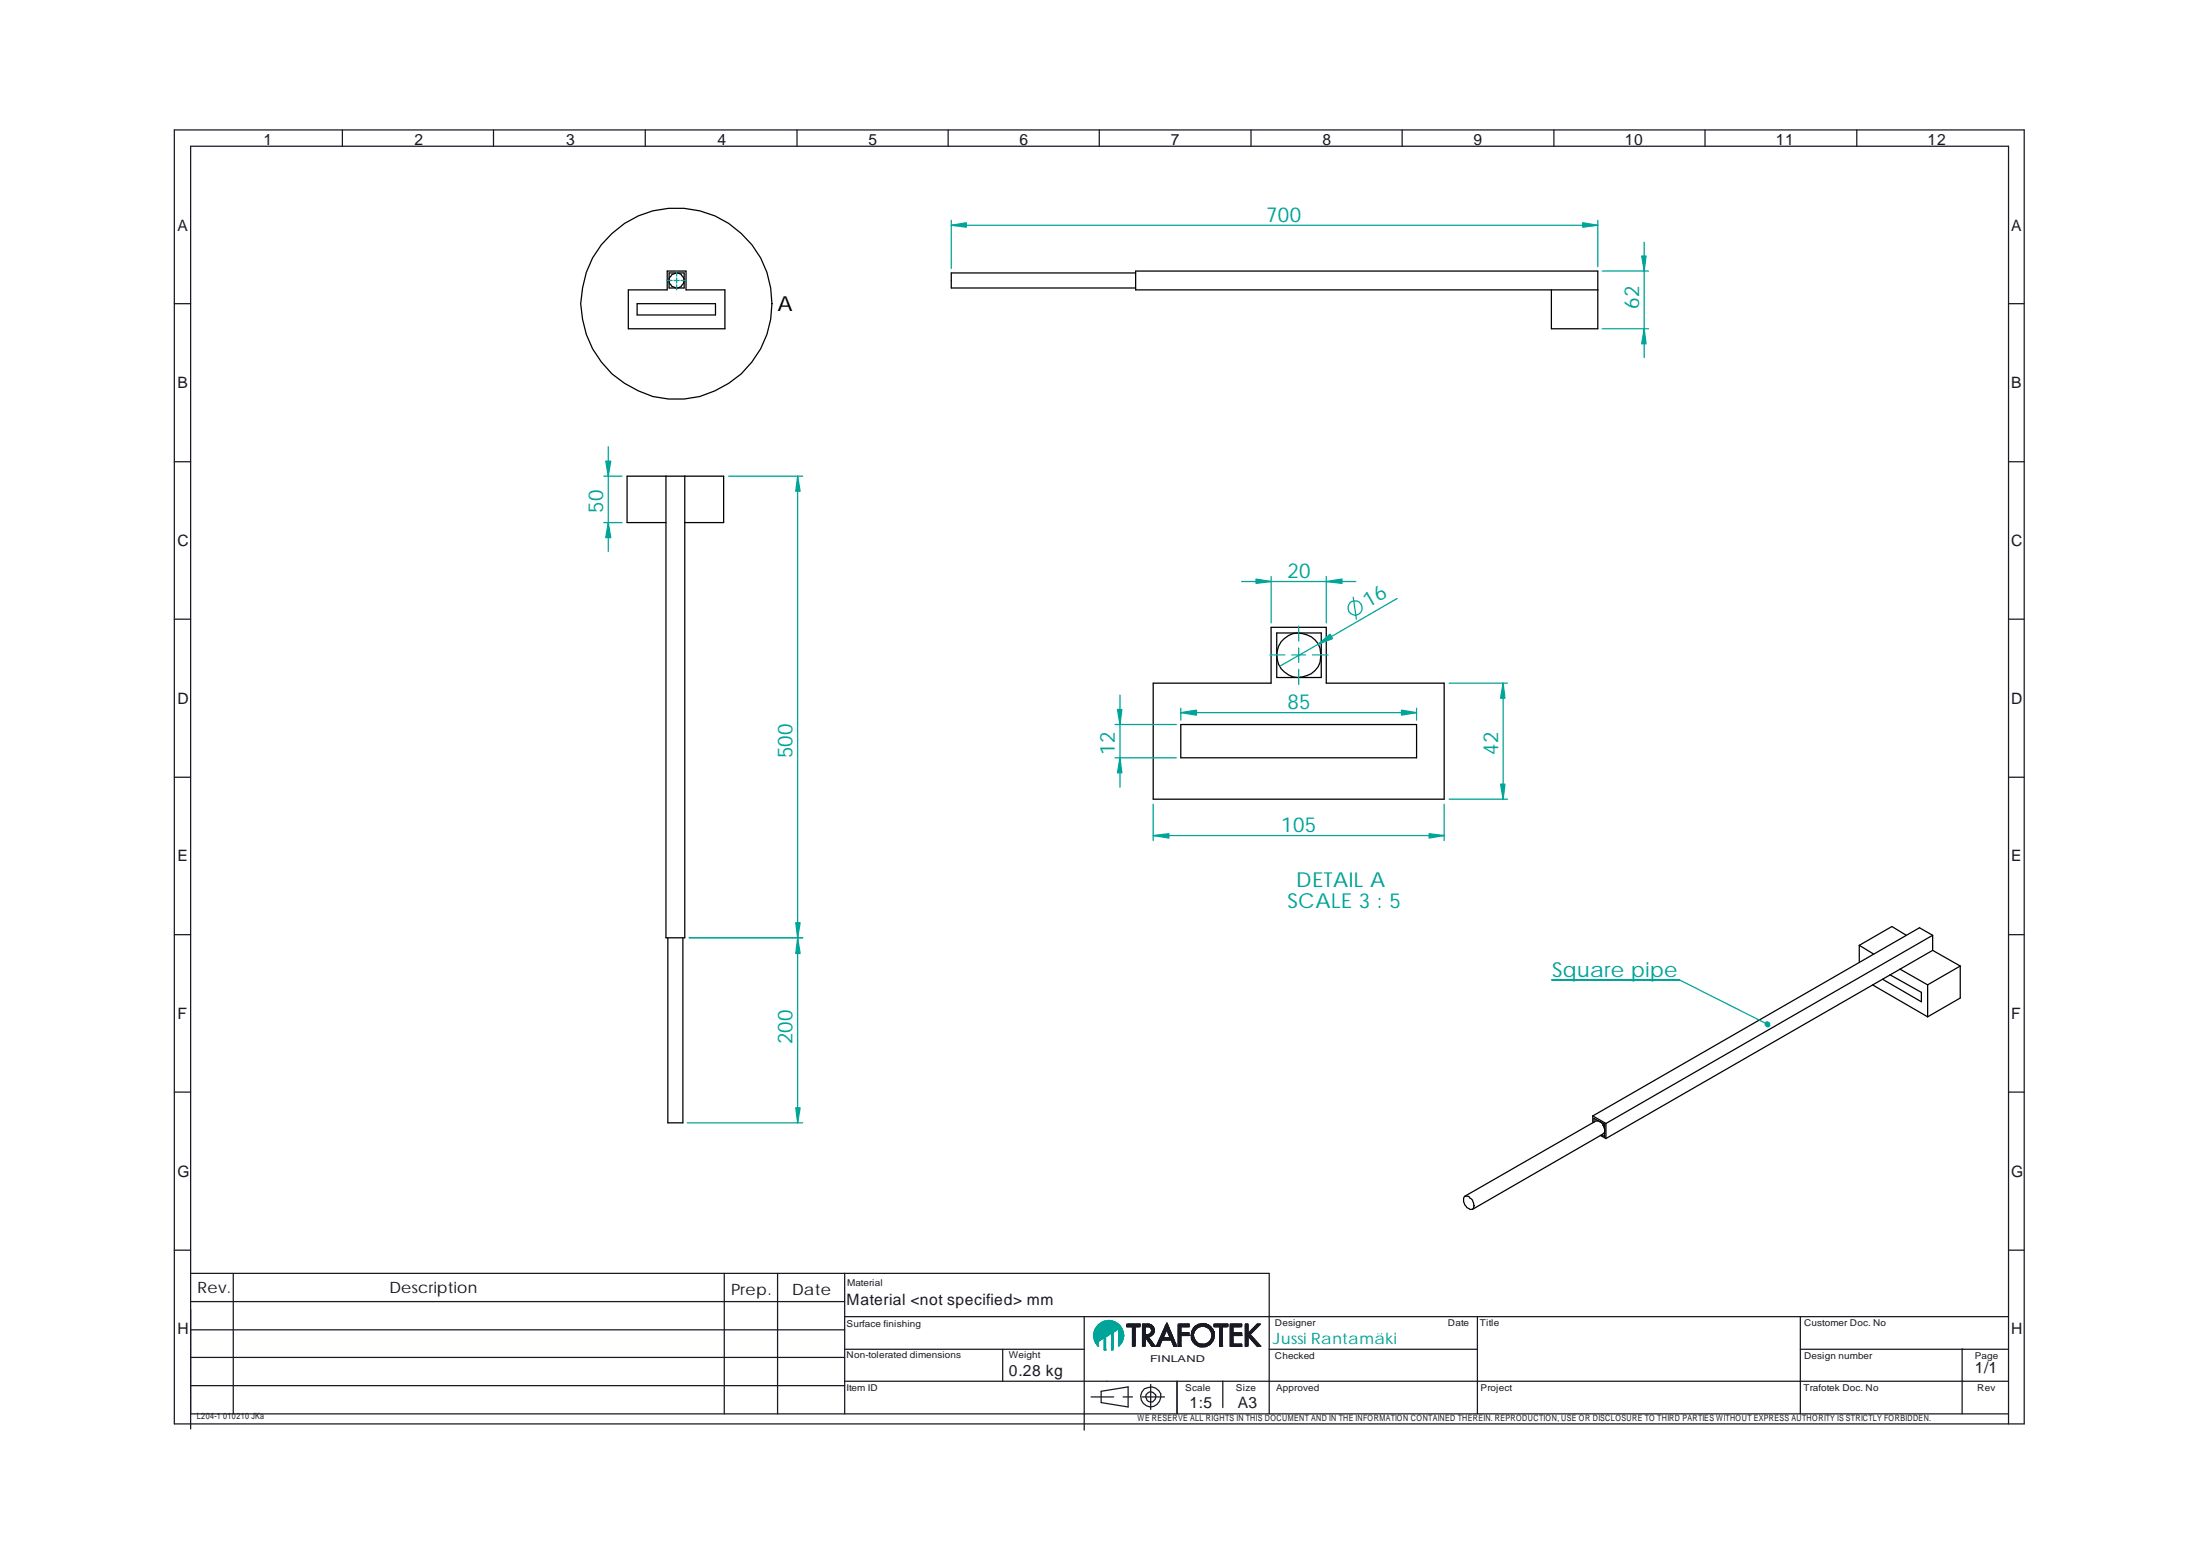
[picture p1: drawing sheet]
<svg xmlns="http://www.w3.org/2000/svg" width="297mm" height="210mm" viewBox="0 0 297 210" stroke-linecap="round" stroke-linejoin="round" font-family="sans-serif">
<g fill="none" stroke="#191924" stroke-width=".17">
<path d="M23.5 17.5h249.8v174.7h-249.8zM46.2 17.5v2.2M66.6 17.5v2.2M87.1 17.5v2.2M107.6 17.5v2.2M128 17.5v2.2M148.4 17.5v2.2M168.9 17.5v2.2M189.3 17.5v2.2M209.8 17.5v2.2M230.2 17.5v2.2M250.7 17.5v2.2"/>
<path d="M23.5 41h2.2M271.2 41h2.1M23.5 62.3h2.2M271.2 62.3h2.1M23.5 83.6h2.2M271.2 83.6h2.1M23.5 104.9h2.2M271.2 104.9h2.1M23.5 126.2h2.2M271.2 126.2h2.1M23.5 147.4h2.2M271.2 147.4h2.1"/>
<path d="M23.5 168.8h2.2M25.7 171.9h145.7v19M25.7 175.7h88.3M25.7 179.5h88.3M31.5 171.9v19M97.8 171.9v19M105 171.9v19M114 171.9v19M114 177.7h157.2M146.4 177.7v15.4M152.1 179.1h.8M152.1 179.1l.4-.4-.3 .4 .4-.4-.3 .4 .4-.4-.3 .4 .3-.4-.2 .4 .3-.4-.2 .4 .3-.4-.2 .4 .4-.4-.3 .4 .4-.4-.3 .4"/>
<path d="M152.3 178.7l-.2 .2M152.4 178.7l-.3 .3M152.9 179.1v2.6M153.2 179.2l-.3 .3M153.2 179.3l-.3 .3M153.2 179.3l-.3 .4M153.2 179.4l-.3 .4M153.2 179.5l-.3 .3M153.2 179.6l-.3 .3M153.2 179.7l-.3 .3M153.2 179.8l-.3 .3M153.2 179.8l-.3 .4"/>
<path d="M153.2 179.9l-.3 .4M153.3 178.7l-.4 .5 .3-.5-.3 .4M153.4 178.7l-.5 .6M153.9 178.7v.4h-.7v2.6h-.3M153.9 178.7h-1.8v.4M153.9 178.7l-.4 .4 .3-.4-.4 .4 .3-.4-.4 .4 .3-.4-.7 .7 .6-.7-.6 .6M153.9 178.7l-.2 .4 .2-.3-.1 .3 .1-.2-.1 .2M154.3 178.7v.2l.1-.2-.1 .3 .2-.3-.2 .4 .3-.4M154.6 179.3l-.3 .3M154.6 179.3l-.3 .4M154.6 179.4l-.3 .4M154.6 179.5l-.3 .3"/>
<path d="M154.6 179.6l-.3 .3M154.6 179.7l-.3 .3M154.6 179.8l-.3 .3M154.6 179.8l-.3 .4M154.6 179.9l-.3 .4M154.7 178.7l-.4 .5M154.8 178.7l-.5 .6M154.9 178.7l-.6 .6M155 179.1a.54 .54 0 0 1 .5 .4 .54 .54 0 0 1-.3 .6l-.2 .1M155 178.7a.85 .85 0 0 1 .9 .9 .85 .85 0 0 1-.9 .8M155 179.1h-.4v1.1M155 178.7h-.7v3"/>
<path d="M155 178.7l-.7 .8M155 178.7l-.2 .4 .4-.4-.3 .4M155.3 178.8l-.3 .3M155.4 178.8l-.3 .3M155.4 178.8l-.2 .3 .2-.2M155.5 178.9l-.2 .3M155.5 179l-.1 .2M155.5 179.5l.3-.2-.3 .4M155.6 179l-.2 .3M155.6 179.1l-.2 .2M155.7 179.1l-.3 .3M155.8 179.4l-.4 .4"/>
<path d="M155.8 179.9l-.4 .4M155.9 179.4l-.5 .4M155.9 179.5l-1.1 1.1 .2-.2M155.9 179.6l-1.1 1.1M155.9 179.7l-.8 .7M157 179.8l.7-.7-.7 .7M157.1 179.5l.5-.5-.5 .6M157.3 179.1l.3-.3-.4 .5M157.3 179.9l-.7 .7M157.3 179.8l-.6 .7M157.4 179.7l-.6 .6M157.4 179.8l-.7 .6"/>
<path d="M157.5 179.5l-.6 .6M157.5 179.6l-.7 .6M157.6 179.4l.4 1.2M157.6 179.4l-.5 1.2M157.6 178.7l-.1 .1M157.6 178.7l-.3 .3M157.6 178.9l-.5 .5M157.7 179.2l-.8 .8M157.7 179l-.6 .7M157.8 179.2l-.2 .2M157.8 179.3l-.2 .2M157.8 179.3l-.2 .3"/>
<path d="M157.8 179.4l-.2 .2M157.9 179.4l-.3 .3M157.9 179.5l-.3 .3M157.9 179.6l-.2 .2 .3-.2M158 179.7l-.3 .3M158.1 179.8l-.3 .3M159.1 178.8l.2-.1-.2 .2 .2-.2-.2 .3 .3-.3-.3 .4 .4-.4-.4 .5 .5-.5-.5 .6M159.4 179.9h1.1M159.4 179.2l-.3 .3M159.4 179.3l-.3 .4M159.4 179.4l-.3 .4M159.4 179.6l-.3 .3"/>
<path d="M159.4 179.7l-.3 .3M159.4 179.8l-.3 .4M159.4 179.9l-.3 .4M159.4 179.3l-.3 .3M159.4 179.5l-.3 .3M159.4 179.8l-.3 .3M159.5 179.9l-.4 .5 .5-.5-.5 .5 .6-.5-.6 .6 .7-.6-.3 .4 .4-.4-.3 .4 .3-.4-.2 .4 .3-.4-.2 .4 .3-.4-.2 .4 .3-.4-.3 .4 .5-.4-.3 .4 .3-.4-.2 .4 .3-.4M159.7 178.7l-.6 .6M159.8 178.7l-.7 .7M159.9 178.7l-.4 .4M159.9 178.7l-.3 .4M160.5 178.7h-1.4v3"/>
<path d="M160.5 178.7v.4M160.5 179.9v.4M160.5 178.7l-.3 .4 .2-.4-.3 .4 .3-.4-.5 .4 .3-.4-.3 .4 .2-.4-.3 .4 .2-.4-.3 .4M160.5 178.8l-.1 .3 .1-.2-.1 .2M160.5 178.7l-.2 .4M160.5 179.9l-.2 .4 .2-.3-.1 .3 .1-.2M160.6 179.1h-1.2v.8M161.2 179.8l-.3 .4M161.2 179.8l-.4 .5 .4-.4-.3 .5 .2-.4M161.3 179.6l-.4 .5 .4-.4M161.5 179l-.4 .3M161.5 178.9l-.5 .5"/>
<path d="M161.7 178.8l-.7 .8M161.8 178.7l-.8 1M161.9 178.7l-1 1.1M162 178.7l-1.1 1.1 1.2-1.1-1.2 1.2M162 179.1l.4-.4-.3 .4M162.2 178.7l-1.3 1.3M162.3 178.7l-.5 .5M162.5 178.7l-.4 .3M162.6 178.7l-.4 .3M162.6 178.7l-.2 .3 .3-.3-.2 .3M162.8 178.7l-.2 .3M162.9 178.7l-.3 .3"/>
<path d="M163.1 178.8l-.4 .3M163.2 178.8l-.3 .3 .3-.2M163.2 179.3l.2-.2-.2 .2M163.2 178.9l-.2 .3M163.2 179l-.1 .2 .2-.2M163.2 179.3l.3-.1-.2 .2M163.3 179l-.2 .3M163.3 179l-.1 .3M163.4 179l-.2 .3M163.5 179.1l-.3 .2M163.5 179.8l.2-.3-.1 .3M163.6 179.2l-.3 .2"/>
<path d="M163.7 179.3l-.3 .2 .2-.2-.3 .1M163.7 179.3l-.3 .3M163.7 179.3l-.2 .3M163.7 179.4l-.2 .3M163.8 179.6l-.2 .2M163.8 179.7l-.2 .2M163.8 179.8l-.2 .2 .3-.2M163.9 179.8l-.2 .2M163.9 179.8l-.2 .3M164.7 179.1v2.6M164.9 178.7l-.3 .4 .2-.4-.3 .4 .3-.4-.4 .4 .3-.4-.4 .4 .3-.4-.3 .4 .2-.4-.3 .4 .2-.4-.3 .4 .2-.4-.3 .4 .3-.4-.4 .3 .3-.3-.3 .2 .2-.2-.2 .1M165 178.7l-.3 .4"/>
<path d="M165 179.2l-.3 .3M165 179.3l-.3 .3M165 179.3l-.3 .4M165 179.4l-.3 .4M165 179.5l-.3 .3M165 179.6l-.3 .3M165 179.7l-.3 .3 .3-.2-.3 .3 .3-.3-.3 .4 .3-.3-.3 .5M165.1 178.7l-.4 .5M165.2 178.7l-.5 .6M165.3 178.7l-.6 .6M165.8 178.7h-1.9v.4h.8M165.8 178.7v.4h-.8v2.6"/>
<path d="M165.8 178.7l-.4 .4 .3-.4-.3 .4 .2-.4-.4 .4 .2-.4-.3 .4 .3-.4-.7 .7M165.8 178.8l-.3 .3M165.8 178.9l-.2 .2M166.2 178.7l-.1 .2 .2-.2M166.4 178.7l-.3 .3M166.5 179.9h1.1M166.5 178.7l-.4 .4M166.5 179.2l-.4 .3 .4-.2-.4 .3 .4-.3-.4 .4 .4-.3-.4 .4 .4-.3-.4 .4M166.5 179.7l-.4 .3M166.5 179.8l-.4 .3M166.5 179.8l-.4 .4M166.5 179.9l-.4 .4"/>
<path d="M166.5 179.9l-.4 .5 .4-.5-.4 .5 .5-.5-.5 .6 .6-.6-.6 .7 .7-.7-.3 .4 .4-.4-.3 .4 .4-.4-.3 .4 .4-.4-.2 .4 .3-.4-.2 .4 .3-.4M166.5 178.7l-.4 .5M166.6 178.7l-.5 .6M166.7 178.7l-.6 .6M167.4 179.9l-.4 .4M167.5 179.1l.1-.2v.2M167.5 179.9l-.4 .4M167.6 178.7l-.4 .4 .3-.4-.4 .4 .3-.4-.4 .4 .3-.4-.3 .4 .2-.4-.4 .4 .2-.4-.3 .4 .3-.4-.4 .4 .3-.4-.4 .4 .3-.4-.7 .7M167.6 178.7v.4h-1.1v.8M167.6 178.7h-1.5v3M167.6 179.9v.4M167.6 178.7l-.3 .4"/>
<path d="M167.6 178.8l-.2 .3M167.6 179.9l-.4 .4M168.2 178.7l-.1 .2 .2-.2-.2 .3 .3-.3-.3 .4 .4-.4M168.5 178.7h-.4v3M168.5 178.7v1.3M168.5 179.3l-.4 .3 .4-.3-.4 .4 .4-.3-.4 .4 .4-.3-.4 .4M168.5 178.8l-.4 .4M168.5 178.9l-.4 .4M168.5 179l-.4 .3M168.5 179.1l-.4 .3M168.5 179.2l-.4 .3M168.5 179.7l-.4 .3"/>
<path d="M168.5 179.8l-.4 .3M168.5 179.8l-.4 .4M168.5 179.9l-.4 .4M169.8 178.7h.4l-1.6 1.7M169.8 178.7l-1.7 1.7M169.8 178.7l-1.7 1.7 1.7-1.7-1.7 1.8 1.8-1.8-1.4 1.6M170 178.7l-1.9 1.9M199.5 177.7v13.2M243.1 177.7v13.2M271.2 168.8h2.1M25.7 183.2h88.3M25.7 187h88.3"/>
<path d="M25.7 190.9h245.5M114 186.5h157.2M114 182.1h32.4M135.4 182.1v4.4M147.3 188.6h3.1M148.7 187.8l3.6-.6v2.7l-3.6-.6zM151.6 188.6h1.3M153.2 180l-.3 .4 .3-.3-.3 .4 .3-.2-.3 .3 .3-.2-.3 .3M153.2 180.4l-.3 .4M153.2 180.5l-.3 .4M153.2 180.6l-.3 .3M153.2 180.7l-.3 .3"/>
<path d="M153.2 180.8l-.3 .3M153.2 180.9l-.3 .3M153.2 180.9l-.3 .4M153.2 181l-.3 .4M153.2 181.1l-.3 .4M153.2 181.2l-.3 .3M153.2 181.3l-.3 .3M153.2 181.4l-.3 .3M153.2 181.5l-.3 .2M153.2 181.5l-.2 .2M153.2 181.6l-.1 .1M154.2 188.6h3"/>
<path d="M154.5 187.5a1.38 1.38 0 0 1 1.5-.1 1.38 1.38 0 0 1 .7 1.3 1.36 1.36 0 0 1-2 1 1.36 1.36 0 0 1-.2-2.2zM154.6 180.4h.1M154.6 180.4v1.3h-.3M154.6 180.4l.9 1.3M154.6 180.2h.4M154.6 180l-.3 .4M154.6 180.1l-.3 .3 .3-.2M154.6 180.2l-.3 .3 .4-.3-.4 .4 .5-.4-.5 .5 .6-.5-.6 .7M154.6 180.6l-.3 .3M154.6 180.7l-.3 .3M154.6 180.8l-.3 .3M154.6 180.9l-.3 .3"/>
<path d="M154.6 180.9l-.3 .4M154.6 181l-.3 .4M154.6 181.1l-.3 .4M154.6 181.2l-.3 .3M154.6 181.3l-.3 .3M154.6 181.4l-.3 .3M154.6 181.5l-.3 .2M154.6 181.6l-.2 .1M154.9 180.7l.1-.2-.1 .3M155 180.4h-.1l1.1 1.3M155 180.2l-.4 .2M155.1 180.1l-.4 .4 .5-.4"/>
<path d="M155.1 180.5l-.2 .3M155.1 180.6l-.2 .2M155.1 180.6l-.2 .3M155.1 181.1l.3-.2-.2 .3 .2-.2-.2 .3M155.2 180.6l-.3 .3M155.2 180.7l-.3 .2M155.2 180.7l-.2 .2 .2-.1M155.3 180.4l.5-.6-.4 .6M155.3 180.8l-.3 .2 .3-.1M155.3 180.9l-.2 .1M155.3 180.9l-.2 .2M155.3 181.3l.1-.2-.1 .3"/>
<path d="M155.3 181.4l.2-.2-.1 .3M155.4 180.9l-.3 .2M155.4 181.5l.2-.2-.2 .2M155.4 186.9v3.4M155.5 181.7h.5M155.5 181.1l-.2 .3M155.5 181.6l.2-.1-.2 .2M155.5 181.7l.3-.2-.2 .2M155.6 181.2l-.2 .3M155.6 181.4l-.2 .1M155.7 180.1l-.2 .1M155.7 181.4l-.3 .2"/>
<path d="M155.8 181.5l-.3 .2M155.9 181.6l-.2 .1M156.1 181.7h.5M156.1 181.7l1.5-3.1 1.2 3.1M156.3 181.4l.8-.8-.8 .9M156.5 181.5l-.1 .2 .2-.2M156.7 181.2l-.5 .5 .5-.4M156.7 181.4l-.4 .3 .3-.2M156.8 181.1l-.7 .6M156.9 180.9h1.3M156.9 180.9l-.4 .8M156.9 180.9l.3-.3-1 1"/>
<path d="M157.1 180.6h.9M157.1 180.4l-.6 .6M157.1 180.5l-.6 .6M157.1 180.6l-.7 .6M157.1 180.6l-.7 .7M157.1 180.3l-.6 .6M157.1 180.4l-.6 .5M157.2 180l-.6 .7 .6-.6M157.2 180.2l-.7 .6M157.3 180.6l-.3 .3M157.4 180.6l-.3 .3M157.5 180.6l-.4 .3"/>
<path d="M157.6 180.6l-.4 .3M157.6 180.6l-.3 .3M157.8 180.2l.3-.3-.2 .3M157.8 180.9l.5-.5-.4 .5 .4-.4-.3 .4M158 180.6l-.4 .3 .3-.3-.4 .3 .2-.3-.3 .3M158.1 180.9l.3-.3-.2 .3M158.2 180.9l.3 .8M158.2 180l-.3 .4M158.2 180.2l-.2 .2M158.2 180.3l-.2 .2M158.2 180.4l-.5 .5M158.2 181l.3-.1-.3 .2"/>
<path d="M158.4 180.7l-.2 .2M158.4 180.8l-.2 .2M158.5 181.7h.4M158.5 180.8l-.3 .2M158.5 181.7l.2-.2-.1 .2M158.6 180.9l-.4 .3M158.6 181l-.3 .3M158.6 181.1l-.3 .3M158.6 181.2l-.2 .2M158.7 181.2l-.3 .3M158.7 181.4l-.2 .2 .2-.2M158.7 181.5l-.2 .2"/>
<path d="M158.8 181.6l-.1 .1M158.9 186.5v4.4M159.1 181.7h.4M159.4 180.3v1.4M159.4 180.3h1.2M159.4 180.3l-.3 .3M159.4 180.4l-.3 .3M159.4 180.4l-.3 .4M159.4 180.5l-.3 .4M159.4 180.7l-.3 .3M159.4 180.8l-.3 .3M159.4 180.9l-.3 .3"/>
<path d="M159.4 180.6l-.3 .3M159.4 180.9l-.3 .4M159.4 181l-.3 .4M159.4 181.1l-.3 .4M159.4 181.2l-.3 .4 .3-.2-.3 .3M159.4 181.5l-.2 .2M159.4 181.5l-.1 .2M160.9 180.8l.3-.3-.2 .3M161 180.9l.2-.2-.2 .2M161.1 180.1l-.2 .4 .2-.2-.2 .3 .2-.2-.2 .3 .2-.3M161.2 180.6l-.2 .3M161.3 180.8l-.3 .2 .3-.1"/>
<path d="M161.3 180.9l-.3 .2M161.3 180.9l-.2 .2M161.4 180.9l-.3 .3M161.4 181l-.2 .2M161.4 181.5l.2-.2-.1 .2M161.5 181l-.3 .3 .3-.2-.2 .2M161.5 181.5l.2-.2-.2 .2 .3-.1-.2 .2 .3-.2-.2 .2 .3-.1-.3 .2M161.5 181.1l-.2 .3 .2-.2-.1 .3M161.6 181.2l-.2 .3M162.1 181.5l-.3 .2M162.1 181.5l-.2 .2M162.6 181.5l-.3 .3 .3-.3-.4 .3 .3-.3-.4 .3 .3-.3-.3 .3 .2-.3-.3 .3 .2-.3-.2 .2"/>
<path d="M162.7 181.5l-.3 .3M162.8 181.4l-.3 .4 .4-.4M163.2 181.3l-.6 .5 .4-.4M163.5 180.8l.4-.4-.4 .5M163.6 180.4l.3-.3-.2 .3M163.6 180.5l.3-.3-.3 .5M163.7 180.2l.2-.3-.2 .5M163.7 181.1l-.4 .4M163.7 181l-.5 .6M163.8 180.9l-.8 .8M163.8 180.9l-.7 .7M163.9 180.4l-.5 .5"/>
<path d="M163.9 180.5l-1.3 1.3M163.9 180.6l-1.2 1.2M163.9 180.7l-1.1 1.1M164.7 181.7h.4M165 180.1l-.3 .3M165 180.2l-.3 .3M165 180.3l-.3 .3M165 180.4l-.3 .3M165 180.4l-.3 .4M165 180.5l-.3 .4M165 180.6l-.3 .3M165 180.7l-.3 .3"/>
<path d="M165 180.8l-.3 .3M165 180.9l-.3 .3M165 180.9l-.3 .4M165 181l-.3 .4 .3-.3-.3 .4 .3-.3-.3 .4M165 181.4l-.3 .3M165 181.6l-.2 .1 .2-.2-.2 .2 .2-.2-.3 .2M165.1 186.5v3.5M166.1 181.7h1.6M166.5 181.5h1.1M166.5 180.4l-.4 .3M166.5 180.4l-.4 .4M166.5 180.5l-.4 .4 .4-.2-.4 .3 .4-.2-.4 .3 .4-.2-.4 .3"/>
<path d="M166.5 180.9l-.4 .4M166.5 181l-.4 .4M166.5 181.1l-.4 .4M166.5 181.2l-.4 .3M166.5 181.3l-.4 .3M166.5 181.4l-.4 .3M166.5 181.5l-.4 .2M166.5 181.5l-.3 .2 .3-.2-.2 .2 .4-.2-.2 .2 .3-.2-.3 .2 .4-.2-.3 .2 .4-.2-.3 .2 .3-.2M167.1 181.5l-.3 .2M167.6 181.5v.2M167.6 181.5l-.4 .2 .3-.2-.4 .2 .3-.2-.4 .2 .3-.2-.3 .2 .2-.2-.3 .2M167.6 180l-.2 .3"/>
<path d="M167.6 180.1l-.1 .2M167.6 181.5l-.2 .2 .2-.2-.1 .2 .1-.1M167.7 180.3h-1.2v1.2M168.5 180.3v1.4h-.4M168.5 180.3l1.3 1.4M168.5 180.4l-.4 .4M168.5 180.5l-.4 .4 .4-.2-.4 .3 .4-.2-.4 .3 .4-.2-.4 .3M168.5 180.9l-.4 .4M168.5 181l-.4 .4M168.5 181.1l-.4 .4M168.5 181.2l-.4 .3M168.5 181.3l-.4 .3"/>
<path d="M168.5 181.4l-.4 .3M168.5 181.5l-.4 .2M168.5 181.6l-.2 .1 .2-.2-.3 .2M168.6 180.4l1.5-1.7-2 2M168.7 180.2l1.5 1.5M168.8 180.2l-.2 .2M168.8 180.2l-.1 .2 .1-.1M168.9 180.4l-.2 .1 .2-.2-.2 .2M168.9 180.8l.3-.2-.2 .3M169 180.4l-.3 .2M169 180.4l-.2 .2M169 180.9l.2-.2-.1 .2"/>
<path d="M169.1 180.4l-.3 .3 .3-.2-.2 .3M169.2 180.5l-.3 .3M169.2 180.6l-.2 .3M169.3 180.7l-.2 .2M169.3 180.8l-.2 .1M169.3 180.8l-.2 .2M169.3 180.8l-.1 .2M169.4 180.8l-.2 .2M169.4 180.9l-.2 .1M169.4 180.9l-.2 .2M169.4 180.9l-.2 .2 .3-.2M169.5 180.9l-.3 .3"/>
<path d="M169.5 180.9l-.2 .3 .3-.2M169.6 181l-.3 .3M169.6 181l-.2 .3 .2-.2M169.7 181.1l-.3 .3M169.7 181.2l-.2 .2M169.7 181.5l.1-.1-.1 .2M169.7 181.6l.2-.1-.1 .2M169.8 181.7h.5M169.8 181.2l-.3 .3M169.8 181.7l.2-.2-.2 .2M169.8 181.3l-.2 .2 .2-.2-.2 .2M169.9 181.4l-.2 .2"/>
<path d="M170 181.5l-.2 .2M170.1 181.5l-.2 .2 .2-.1M171.4 182.1h28.1M243.1 182.1h28.1M264.9 182.1h.1M264.9 186.5h.1M264.9 182.1v8.8M271.2 192.2v-172.5h-245.5v173.2"/>
<circle cx="155.4" cy="188.6" r=".69"/>
<circle cx="162.4" cy="180.3" r="1.26"/>
<circle cx="162.4" cy="180.2" r="1.59"/>
</g>
<g fill="none" stroke="#00a599" stroke-width=".17">
<path d="M90 37.9h.8M91 37.9h.7M91.4 36.6v.7M91.4 37.5v.7M91.4 38.5v.6M91.9 37.9h.7M128.4 29.7v6.6M128.4 30.4h87.3M215.7 29.7v6.3M216.3 36.6h6.3M222 32.7v15.6M216.3 44.4h6.3"/>
<path d="M81.5 64.3h2.5M81.5 70.5h2.5M82.1 60.3v14.1M98.4 64.3h10M107.7 64.3v87.3M167.6 78.5h15.4M171.6 77.8v6.3M179.1 77.8v6.3M150.5 97.8h8.3M151.2 93.8v12.5M159.4 95.6v1.6M159.4 96.2h31.9"/>
<path d="M171.4 88.4h2.1M174.4 88.4h1.9M175.3 84.5v2M175.3 87.5v1.9M175.3 90.4v2M177.2 88.4h2.1M182.7 80.6l.4 3M188.6 80.8l-15.8 9.1M191.3 95.6v1.6M195.7 92.2h7.8M202.9 92.2v15.7M150.5 102.3h8.3"/>
<path d="M155.7 112.8h39.3M155.7 108.6v4.9M195 108.6v4.9M195.7 107.9h7.8M93 126.6h15.4M209.5 132.3h17.2l12 6M92.8 151.6h15.6M148.8 178.5l-.9 .8M148.8 178.5l-1 .9M148.9 178.4l-1.1 1.1M149 178.4l-1.2 1.2M149.1 178.4l-1.4 1.3"/>
<path d="M149.1 178.3l-1.4 1.5 1.5-1.5M149.4 178.3l-1.7 1.6 1.6-1.6-1.6 1.5M149.6 178.3l-1.9 1.9 1.8-1.9-1.8 1.8M149.6 178.2l-1.9 2.1 2-2.1M149.8 178.2l-2.1 2.2 2.1-2.1M150 178.3l-2.3 2.3 2.2-2.3-2.2 2.2M150.1 178.3l-2.4 2.4M150.3 179.8v2.4h-.2M150.3 178.3l-2.6 2.6M150.3 178.4l-2.6 2.5M150.3 179.8l-.2 .3 .2-.2M150.4 178.4l-2.6 2.5"/>
<path d="M150.5 178.5l-2.7 2.6 2.7-2.7-2.7 2.6M150.5 178.5l-2.6 2.6M150.5 178.5l-2.6 2.7 2.7-2.7-2.7 2.8M150.8 178.6l-2.4 2.4M150.8 178.7l-2.2 2.2M150.9 178.7l-2.2 2.1M150.9 178.7l-2.1 2M150.9 178.7l-2 2M151 179.3v2.4M151 178.8l-1.5 1.6M151 179.7l.5-.4-.5 .5M151 179.9l.6-.4-.6 .6"/>
<path d="M151.1 178.8l-1.3 1.3M151.1 178.9l-1.2 1.1M151.1 178.9l-1.1 1.1M151.1 178.9l-1 1.1 1.1-1.1M151.2 179l-.8 .8M151.2 179l-.7 .8M151.2 179l-.6 .7M151.2 179l-.5 .6M151.3 179.2l-1 .6M151.3 179.1l-.3 .3M151.3 179.1l-.5 .4M151.3 179.1l-.3 .3 .4-.2-.4 .3 .4-.2-.4 .3"/>
<path d="M151.6 179.7l-.6 .5 .6-.5M147.7 180l1.7-1.7-1.7 1.7M147.7 180.4l2.2-2.1-2.2 2.2M147.7 180.8l2.5-2.5-2.5 2.6M148.1 181.5l.2-.1-.1 .1M148.3 181.7a2.02 2.02 0 0 1-.1-2.9 2.02 2.02 0 0 1 2.9 0 2.02 2.02 0 0 1-.1 2.9M148.3 181.1l-.3 .3 2.7-2.8-2.7 2.7M148.3 181.2l-.2 .3 .2-.2M148.3 181.5l-.1 .1M148.3 181.6h.1M148.3 181.7h.1M149 180.6l2-1.9-1.9 1.9"/>
<path d="M149.1 182.2h.2M149.1 180.6v1.6M149.1 180.6l-.8 .4v.7M149.1 180.8l.2-.2-.2 .4 .2-.1-.2 .2 .2-.2-.2 .3 .2-.2-.2 .3 .2-.2-.2 .3 .2-.2-.2 .3 .2-.2-.2 .2 .2-.1-.2 .2 .2-.1-.2 .2 .2-.2-.2 .3 .2-.2-.2 .3 .2-.2-.2 .3 .2-.2M149.1 182l.2-.1-.2 .3M149.3 182.2v-1.8l.8-.5v2.3M149.3 180.5l-.2 .2M149.3 182l-.2 .2M149.3 182.2h.1M150.1 180.8l.2-.2-.2 .4 .2-.1-.2 .2 .2-.2-.2 .3 .2-.2-.2 .3 .2-.2-.2 .3 .2-.2M150.1 182l.2-.1-.2 .3M150.3 180l-.2 .2"/>
<path d="M150.3 180.1l-.2 .2M150.3 180.2l-.2 .2M150.3 180.3l-.2 .1M150.3 180.4l-.2 .1M150.3 180.4l-.2 .2M150.3 180.5l-.2 .2M150.3 181.3l-.2 .2M150.3 181.4l-.2 .1M150.3 181.5l-.2 .1M150.3 181.5l-.2 .2M150.3 181.6l-.2 .2M150.3 181.7l-.2 .2"/>
<path d="M150.3 181.8l-.2 .2M150.3 182l-.2 .2M151 180.3l.6-.5-.6 .6 .6-.6-.6 .6 .6-.5-.6 .6 .6-.5-.6 .7M151.2 181.5l-.2 .2M151.4 181.3l-.4 .3 .4-.2M151.6 180.9l-.6 .5 .6-.5M151.6 180.9l-.6 .6 .6-.5M151.6 181.1l-.6 .4 .5-.3M151.6 180.5l-.6 .6M151.6 180.6l-.6 .6M151.6 180.7l-.6 .6 .6-.5M151.7 180.1l-.7 .8 .7-.6-.7 .6 .7-.5"/>
<path d="M151.7 180.4l-.7 .6"/>
<circle cx="183" cy="82.1" r=".96"/>
</g>
<g fill="none" stroke="#000" stroke-width=".17">
<path d="M82.6 31.5a12.9 12.9 0 0 1 19.5 2.4 12.9 12.9 0 0 1-5.6 18.9 12.6 12.6 0 0 1-13.9-2.3 13.3 13.3 0 0 1-4.2-9.5 13.1 13.1 0 0 1 4.2-9.5zM84.8 39.1h5.3v-2.5h2.5v2.5h5.3v5.3h-13.1zM90.3 36.8h2.1v2.1h-2.1zM90.7 37.1a1.04 1.04 0 0 1 1.1-.1 1.04 1.04 0 0 1 .6 .9 1.01 1.01 0 0 1-1.3 .9 1.01 1.01 0 0 1-.7-1.4zM153.3 36.8h-24.9v2.1h24.9M209.5 39.1v5.3h6.2v-7.8h-62.4v2.5h62.4M86 41h10.6v1.5h-10.6zM89.9 64.3v62.3h2.6v-62.3M89.9 70.5h-5.2v-6.2h13v6.2h-5.2M155.7 92.2h15.9v-7.5h7.5v7.5h15.9v15.7h-39.3zM159.4 97.8h31.9v4.5h-31.9zM172.4 85.4h6v6.1h-6z"/>
<path d="M173.4 86.2a3.1 3.1 0 0 1 4.8 1.3 2.92 2.92 0 0 1-1.8 3.7 2.96 2.96 0 0 1-3.6-1.2 2.96 2.96 0 0 1 .6-3.8zM90.2 126.6v25h2v-25M251 127.6l2 1.2M251 127.6v2.3M252.8 132.9l7.5 4.4M255.2 131.6l4.2 2.4v1.2l-5.2-3M256.5 130.8l-39.7 22.9M256.5 130.8l3.8 2.1M257.4 126.3l-2-1.2-4.4 2.5M260.3 132.9v4.4M260.9 126.3l-44.1 25.4M260.9 126.3v2"/>
<path d="M260.9 128.3l-4.4 2.5M260.9 126.3l-1.7-1.1-44.1 25.4M260.9 128.3l3.8 2.1M264.7 130.4l-4.4 2.5M264.7 130.4v4.3l-4.4 2.6M215.1 150.6v1M215.1 150.6l1.7 1.1M215.2 151.5v-.5l1.5 .7v1.7l-.5-.2M216.1 153.3l.7 .4M216.7 151.8l-.3 .1M216.8 151.7v2M197.8 161.5l17.7-10.2a1.01 1.01 0 0 1 1.1 .9l.1 .6-.3 .3-17.6 10.2"/>
<path d="M197.8 161.5h.2a.4 .4 0 0 1 .5 .2 1.1 1.1 0 0 1 .4 1.5 .94 .94 0 0 1-1.2-.8l-.1-.7z"/>
</g>
<g fill="#00a599" stroke="#00a599" stroke-width=".17">
<path d="M179.1 78.5l2.1-.3v.6z"/>
<path d="M155.7 112.8l2.1-.3v.6z"/>
<path d="M178 87l1.6-1.4 .3 .6z"/>
<path d="M189.2 95.9l2.1 .3-2.1 .3z"/>
<path d="M202.9 92.2l.3 2h-.6z"/>
<path d="M169.6 78.2l2 .3-2 .3z"/>
<path d="M193 112.5l2 .3-2 .3z"/>
<path d="M159.4 96.2l2.1-.3v.6z"/>
<path d="M202.6 105.8h.6l-.3 2.1z"/>
<path d="M151.2 102.3l.3 2h-.6z"/>
<path d="M150.9 95.8h.6l-.3 2z"/>
<path d="M107.4 124.6h.6l-.3 2z"/>
<path d="M107.7 64.3l.3 2h-.6z"/>
<path d="M107.4 149.5h.6l-.3 2.1z"/>
<path d="M107.7 126.6l.3 2.1h-.6z"/>
<path d="M82.1 70.5l.4 2.1h-.7z"/>
<path d="M81.8 62.2h.7l-.4 2.1z"/>
<path d="M222 44.4l.2 2h-.5z"/>
<path d="M221.7 34.6h.5l-.2 2z"/>
<path d="M128.4 30.4l2.1-.3v.6z"/>
<path d="M213.7 30.1l2 .3-2 .3z"/>
<path d="M238.3 138.1a.35 .35 0 0 1 .5-.1 .35 .35 0 0 1 .1 .4l-.2-.1 .2 .1a.35 .35 0 0 1-.4 .1 .35 .35 0 0 1-.2-.4z" fill-rule="evenodd"/>
</g>
<g font-size="2.8" fill="#00a599">
<text x="170.9" y="29.9">700</text>
<text x="221.3" y="41.7" transform="rotate(-90 221.3 41.7)">62</text>
<text x="81.4" y="69.3" transform="rotate(-90 81.4 69.3)">50</text>
<text x="173.8" y="78">20</text>
<text x="184.7" y="82.1" transform="rotate(-30 184.7 82.1)">16</text>
<text x="173.8" y="95.7">85</text>
<text x="150.5" y="102" transform="rotate(-90 150.5 102)">12</text>
<text x="202.3" y="102" transform="rotate(-90 202.3 102)">42</text>
<text x="107" y="102.4" transform="rotate(-90 107 102.4)">500</text>
<text x="173" y="112.3">105</text>
<text x="175" y="119.7">DETAIL A</text>
<text x="173.8" y="122.6">SCALE 3 : 5</text>
<text x="209.5" y="131.9">Square pipe</text>
<text x="107" y="141" transform="rotate(-90 107 141)">200</text>
</g>
<text font-size="2.8" x="105" y="41.9">A</text>
<g font-size="2.1" fill="#191924">
<text x="35.6" y="19.6">1</text>
<text x="56" y="19.6">2</text>
<text x="76.5" y="19.6">3</text>
<text x="96.9" y="19.6">4</text>
<text x="117.3" y="19.6">5</text>
<text x="137.7" y="19.6">6</text>
<text x="158.1" y="19.6">7</text>
<text x="178.6" y="19.6">8</text>
<text x="199" y="19.6">9</text>
<text x="219.4" y="19.6">10</text>
<text x="239.8" y="19.6">11</text>
<text x="260.3" y="19.6">12</text>
<text x="24" y="31.2">A</text>
<text x="271.5" y="31.2">A</text>
<text x="24" y="52.4">B</text>
<text x="271.5" y="52.4">B</text>
<text x="24" y="73.7">C</text>
<text x="271.5" y="73.7">C</text>
<text x="24" y="95">D</text>
<text x="271.5" y="95">D</text>
<text x="24" y="116.3">E</text>
<text x="271.5" y="116.3">E</text>
<text x="24" y="137.5">F</text>
<text x="271.5" y="137.5">F</text>
<text x="24" y="158.8">G</text>
<text x="271.5" y="158.8">G</text>
<text x="26.7" y="174.5">Rev.</text>
<text x="52.6" y="174.5">Description</text>
<text x="98.7" y="174.8">Prep.</text>
<text x="106.9" y="174.8">Date</text>
<text x="114.3" y="176.2">Material &lt;not specified&gt; mm</text>
<text x="24" y="180.1">H</text>
<text x="136.2" y="185.7">0.28 kg</text>
<text x="266.6" y="185.3">1/1</text>
<text x="271.5" y="180.1">H</text>
<text x="160.6" y="190">1:5</text>
<text x="167.1" y="190">A3</text>
</g>
<text font-size="2.1" fill="#00a599" x="171.9" y="181.4">Jussi Rantamäki</text>
<g font-size="1.3" fill="#191924">
<text x="114.4" y="173.6">Material</text>
<text x="114.3" y="179.1">Surface finishing</text>
<text x="172.1" y="179">Designer</text>
<text x="195.5" y="179">Date</text>
<text x="199.8" y="179">Title</text>
<text x="243.6" y="179">Customer Doc. No</text>
<text x="114.3" y="183.3">Non-tolerated dimensions</text>
<text x="136.2" y="183.3">Weight</text>
<text x="155.3" y="183.9">FINLAND</text>
<text x="172.1" y="183.4">Checked</text>
<text x="243.6" y="183.4">Design number</text>
<text x="266.6" y="183.4">Page</text>
<text x="114.3" y="187.7">Item ID</text>
<text x="160" y="187.7">Scale</text>
<text x="166.9" y="187.7">Size</text>
<text x="172.3" y="187.7">Approved</text>
<text x="199.9" y="187.7">Project</text>
<text x="243.5" y="187.7">Trafotek Doc. No</text>
<text x="267" y="187.7">Rev</text>
</g>
<g font-size="1.2" fill="#191924">
<text x="26.6" y="191.5">L204-1 010210 JKa</text>
<text x="153.6" y="191.9">WE RESERVE ALL RIGHTS IN THIS DOCUMENT AND IN THE INFORMATION CONTAINED THEREIN. REPRODUCTION, USE OR DISCLOSURE TO THIRD PARTIES WITHOUT EXPRESS AUTHORITY IS STRICTLY FORBIDDEN.</text>
</g>
</svg>
